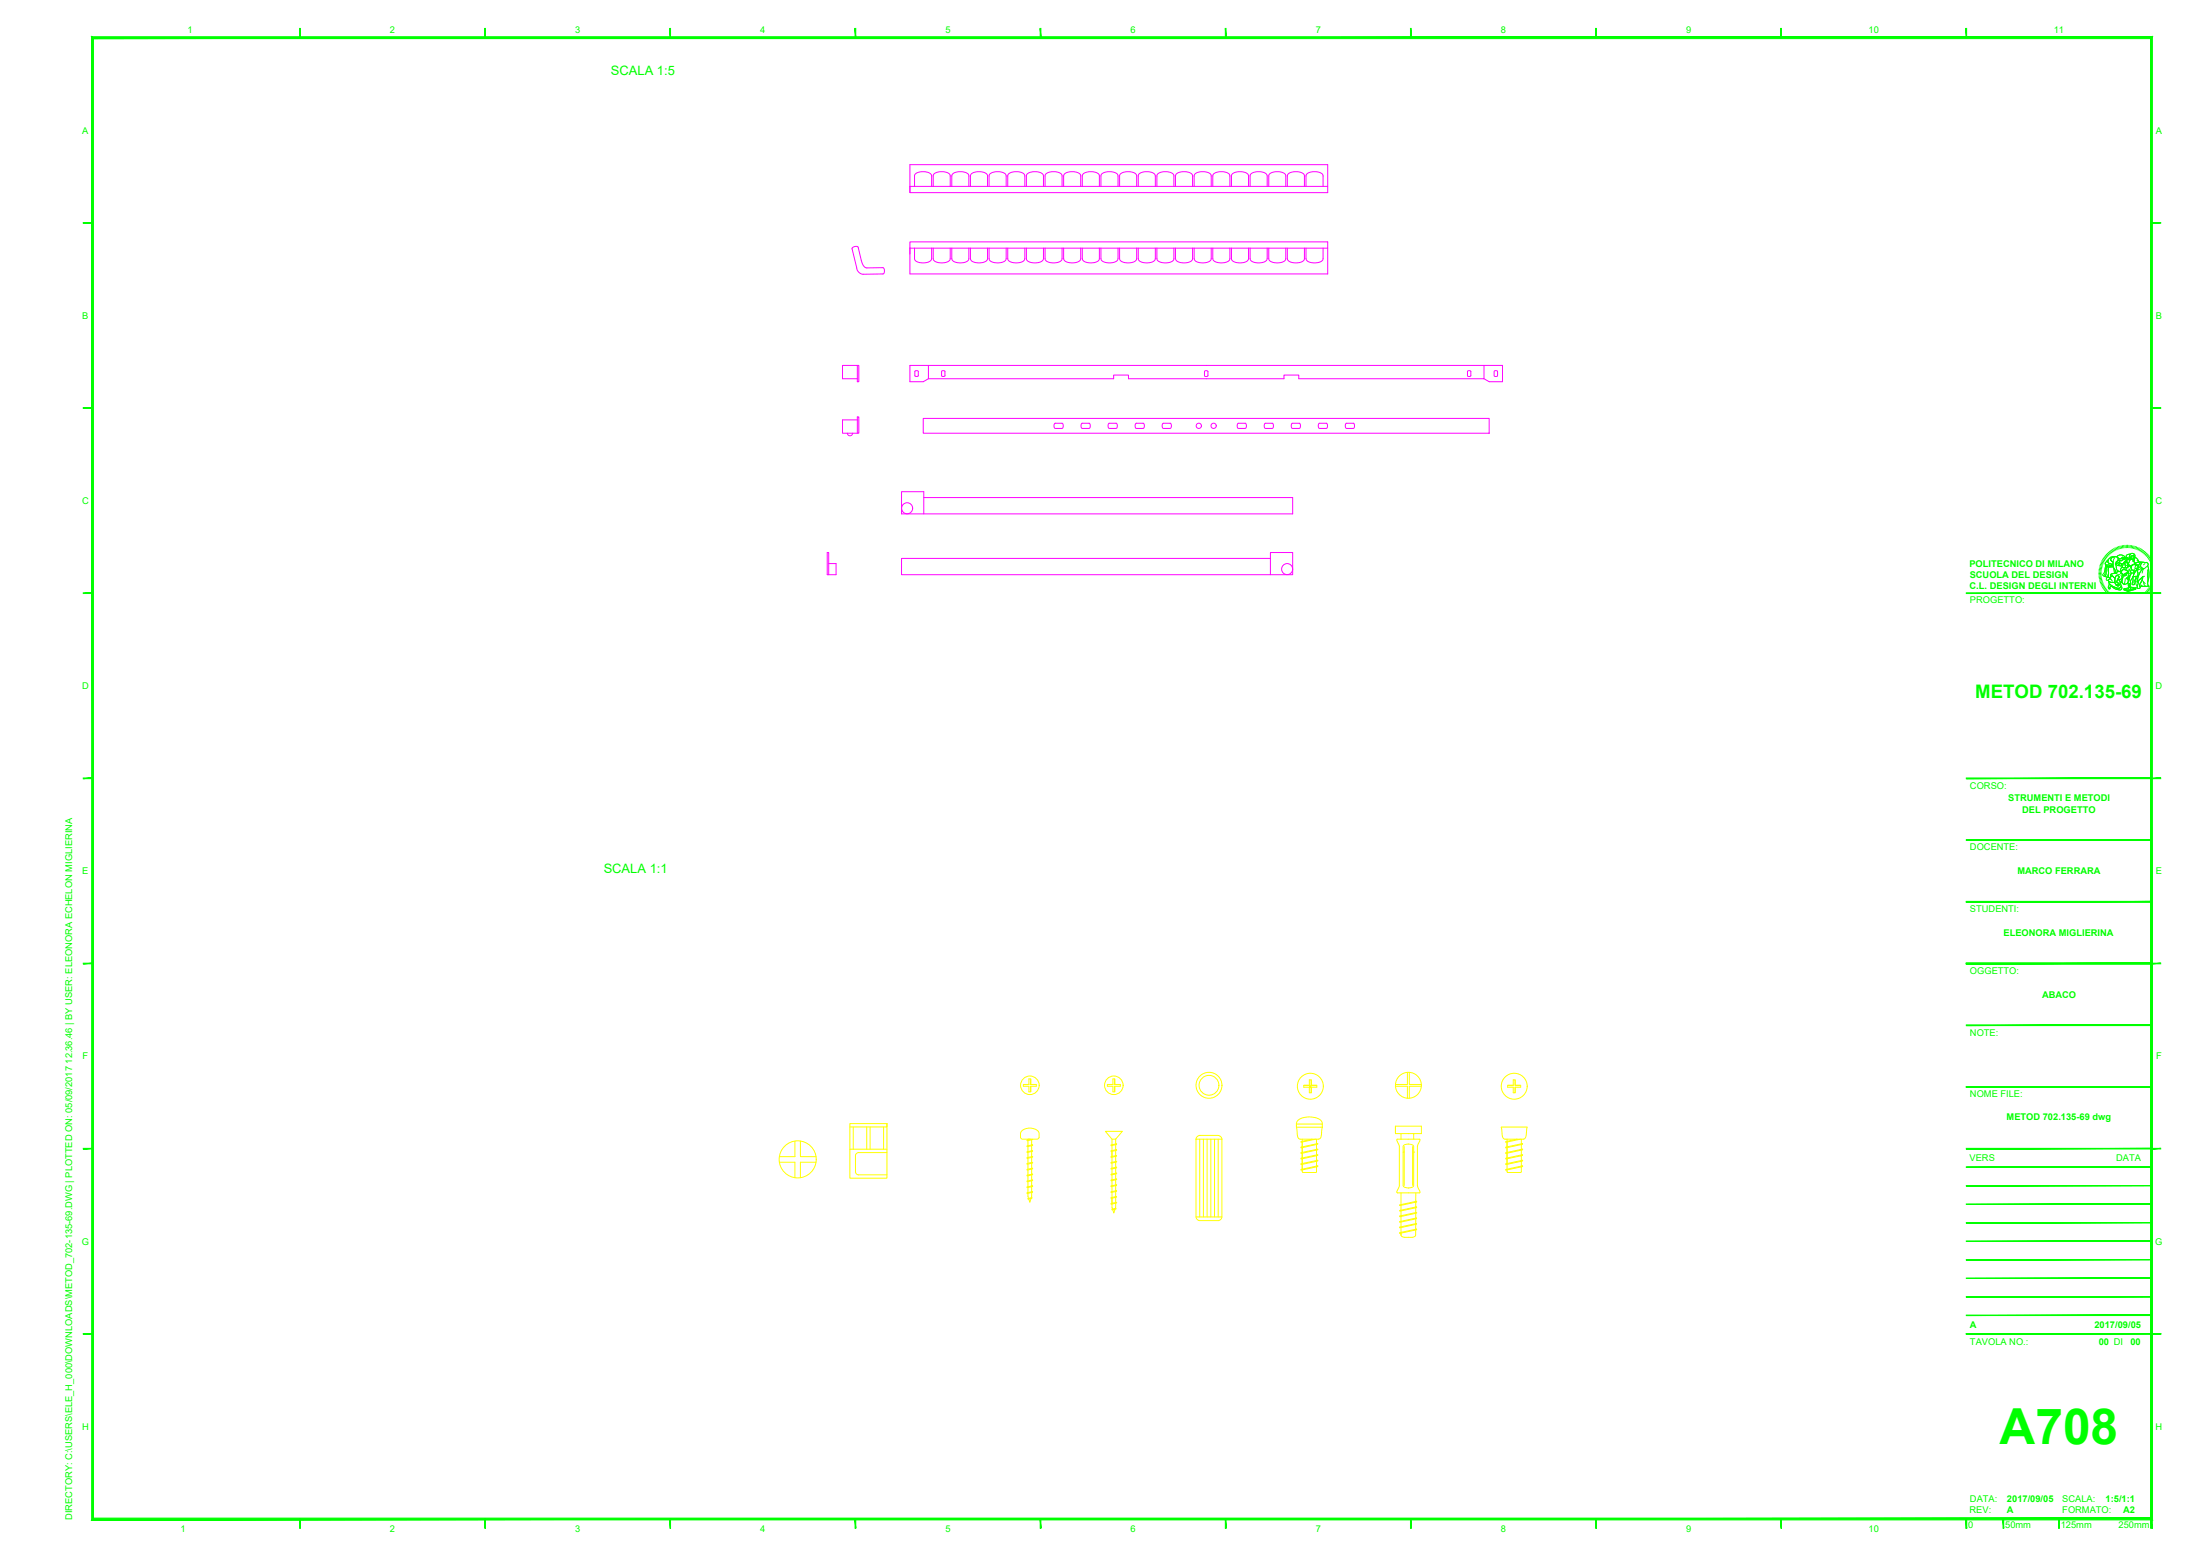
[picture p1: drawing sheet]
<svg xmlns="http://www.w3.org/2000/svg" width="594mm" height="420mm" viewBox="0 0 594 420" stroke-linecap="round" stroke-linejoin="round" font-family="sans-serif">
<!-- layer: STRUTTURA -->
<g fill="none" stroke="#f0f" stroke-width=".27">
<path d="M245.7 44.5h112.8v7.5h-112.8zM247 50.3v-2.8a1.71 1.71 0 0 1 2-1.1 2.02 2.02 0 0 1 2.6 1.1v2.8M252 50.3v-2.8a1.71 1.71 0 0 1 2.1-1.1 2.15 2.15 0 0 1 2.5 1v2.9M257 50.3v-2.8a2.01 2.01 0 0 1 2.5-1.1 1.72 1.72 0 0 1 2.1 1.1v2.8M262.1 50.3v-2.8a2.01 2.01 0 0 1 2.5-1.1 1.72 1.72 0 0 1 2.1 1.1v2.8M267.1 50.3v-2.8a2.01 2.01 0 0 1 2.5-1.1 1.72 1.72 0 0 1 2.1 1.1v2.8M272.1 50.3v-2.8a2.01 2.01 0 0 1 2.5-1.1 1.72 1.72 0 0 1 2.1 1.1v2.8M277.2 50.3v-2.8a1.71 1.71 0 0 1 2-1.1 2.02 2.02 0 0 1 2.6 1.1v2.8M282.2 50.3v-2.8a1.71 1.71 0 0 1 2.1-1.1 2.15 2.15 0 0 1 2.5 1v2.9M287.2 50.3v-2.8a2.01 2.01 0 0 1 2.5-1.1 1.72 1.72 0 0 1 2.1 1.1v2.8M292.3 50.3v-2.8a2.01 2.01 0 0 1 2.5-1.1 1.72 1.72 0 0 1 2.1 1.1v2.8M297.3 50.3v-2.8a2.01 2.01 0 0 1 2.5-1.1 1.72 1.72 0 0 1 2.1 1.1v2.8"/>
<path d="M302.3 50.3v-2.8a2.01 2.01 0 0 1 2.5-1.1 1.72 1.72 0 0 1 2.1 1.1v2.8M307.4 50.3v-2.8a1.71 1.71 0 0 1 2-1.1 2.02 2.02 0 0 1 2.6 1.1v2.8M312.4 50.3v-2.8a1.71 1.71 0 0 1 2.1-1.1 2.15 2.15 0 0 1 2.5 1v2.9M317.4 50.3v-2.8a2.01 2.01 0 0 1 2.5-1.1 1.72 1.72 0 0 1 2.1 1.1v2.8M322.5 50.3v-2.8a2.01 2.01 0 0 1 2.5-1.1 1.72 1.72 0 0 1 2.1 1.1v2.8M327.5 50.3v-2.8a2.01 2.01 0 0 1 2.5-1.1 1.72 1.72 0 0 1 2.1 1.1v2.8M332.5 50.3v-2.8a2.01 2.01 0 0 1 2.6-1.1 1.72 1.72 0 0 1 2 1.1v2.8M337.6 50.3v-2.8a1.71 1.71 0 0 1 2-1.1 2.02 2.02 0 0 1 2.6 1.1v2.8M342.6 50.3v-2.8a1.71 1.71 0 0 1 2.1-1.1 2.15 2.15 0 0 1 2.5 1v2.9M347.6 50.3v-2.8a2.02 2.02 0 0 1 2.6-1.1 1.71 1.71 0 0 1 2 1.1v2.8M352.7 50.3v-2.8a2.01 2.01 0 0 1 2.5-1.1 1.72 1.72 0 0 1 2.1 1.1v2.8M358.5 50.3h-112.8v1.7"/>
<path d="M230.2 66.9a1.06 1.06 0 0 1 1.5-.1l.9 3.6a2.17 2.17 0 0 0 1.5 1.9h4.3a1.07 1.07 0 0 1 0 1.7l-5.3 .1a1.87 1.87 0 0 1-1.7-1.7l-1.3-5.2zM245.7 65.3h112.8v8.7h-112.8zM245.7 66.9v1.7M245.7 67h112.8M247 67v2.8a1.7 1.7 0 0 0 2 1.2 2.22 2.22 0 0 0 2.6-1.1v-2.9M252 67v2.8a1.7 1.7 0 0 0 2.1 1.2 2.22 2.22 0 0 0 2.5-1.1v-2.9M257 67v2.8a1.71 1.71 0 0 0 2.1 1.2 2.22 2.22 0 0 0 2.5-1.1v-2.9M262.1 67v2.8a1.71 1.71 0 0 0 2 1.2 2.22 2.22 0 0 0 2.6-1.1v-2.9M267.1 67v2.8a1.71 1.71 0 0 0 2.1 1.2 2.22 2.22 0 0 0 2.5-1.1v-2.9M272.1 67v2.8a1.71 1.71 0 0 0 2.1 1.2 2.22 2.22 0 0 0 2.5-1.1v-2.9M277.2 67v2.8a1.7 1.7 0 0 0 2 1.2 2.18 2.18 0 0 0 2.6-1.1v-2.9M282.2 67v2.8a1.7 1.7 0 0 0 2.1 1.2 2.22 2.22 0 0 0 2.5-1.1v-2.9"/>
<path d="M287.2 67v2.8a1.71 1.71 0 0 0 2.1 1.2 2.22 2.22 0 0 0 2.5-1.1v-2.9M292.3 67v2.8a1.71 1.71 0 0 0 2.1 1.2 2.22 2.22 0 0 0 2.5-1.1v-2.9M297.3 67v2.8a1.71 1.71 0 0 0 2.1 1.2 2.22 2.22 0 0 0 2.5-1.1v-2.9M302.3 67v2.8a1.71 1.71 0 0 0 2.1 1.2 2.22 2.22 0 0 0 2.5-1.1v-2.9M307.4 67v2.8a1.7 1.7 0 0 0 2 1.2 2.18 2.18 0 0 0 2.6-1.1v-2.9M312.4 67v2.8a1.7 1.7 0 0 0 2.1 1.2 2.22 2.22 0 0 0 2.5-1.1v-2.9M317.4 67v2.8a1.71 1.71 0 0 0 2.1 1.2 2.22 2.22 0 0 0 2.5-1.1v-2.9M322.5 67v2.8a1.71 1.71 0 0 0 2.1 1.2 2.22 2.22 0 0 0 2.5-1.1v-2.9M327.5 67v2.8a1.71 1.71 0 0 0 2.1 1.2 2.22 2.22 0 0 0 2.5-1.1v-2.9M332.5 67v2.8a1.71 1.71 0 0 0 2.1 1.2 2.22 2.22 0 0 0 2.5-1.1v-2.9M337.6 67v2.8a1.7 1.7 0 0 0 2 1.2 2.18 2.18 0 0 0 2.6-1.1v-2.9M342.6 67v2.8a1.7 1.7 0 0 0 2.1 1.2 2.22 2.22 0 0 0 2.5-1.1v-2.9"/>
<path d="M347.6 67v2.8a1.71 1.71 0 0 0 2.1 1.2 2.22 2.22 0 0 0 2.5-1.1v-2.9M352.7 67v2.8a1.71 1.71 0 0 0 2.1 1.2 2.22 2.22 0 0 0 2.5-1.1v-2.9M231.5 98.7h.4v4.4h-.4v-4.4h-4v3.6h4M250.7 98.7v3.6h50v-1h4v1h42v-1h4v1h50v-3.6M228.8 117a.71 .71 0 0 0 .7 .7 .71 .71 0 0 0 .7-.7M231.5 113.4h-4v3.6h4.4v-4.4h-.4v4.4M247.1 100.2h.8l.1 1.2a.58 .58 0 0 1-1 0zM249.3 113h152.8v4h-152.8zM250.7 102.3l-1.4 .8h-3.6v-4.4h160v4.4h-3.6l-1.4-.8M254.3 100.2l.6-.1 .3 .2v1.1a.56 .56 0 0 1-.9 0zM284.7 114.4l2.1-.1a.89 .89 0 0 1 0 1.4h-1.8a.86 .86 0 0 1-.3-1.3zM292 114.4l2.1-.1a.89 .89 0 0 1 0 1.4h-1.8a.89 .89 0 0 1-.3-1.3z"/>
<path d="M299.3 114.4l2.1-.1a.86 .86 0 0 1 0 1.4h-1.8a.89 .89 0 0 1-.3-1.3zM306.7 114.4l2-.1a.86 .86 0 0 1 0 1.4h-1.8a.88 .88 0 0 1-.2-1.3zM314 114.4l2-.1a.86 .86 0 0 1 0 1.4h-1.8a.9 .9 0 0 1-.2-1.3zM325.3 100.2h.8l.1 1.2a.58 .58 0 0 1-.9 0zM334.2 114.4l2-.1a.86 .86 0 0 1 0 1.4h-1.8a.88 .88 0 0 1-.2-1.3zM341.5 114.4l2-.1a.86 .86 0 0 1 0 1.4h-1.8a.9 .9 0 0 1-.2-1.3zM348.8 114.4l2-.1a.86 .86 0 0 1 0 1.4h-1.8a.9 .9 0 0 1-.2-1.3zM356.1 114.4l2-.1a.86 .86 0 0 1 0 1.4h-1.8a.9 .9 0 0 1-.2-1.3zM363.4 114.4l2-.1a.89 .89 0 0 1 0 1.4h-1.8a.9 .9 0 0 1-.2-1.3zM396.3 100.3l.3-.2 .6 .2v1.1a.56 .56 0 0 1-.9 0zM403.5 100.2h.9v1.2a.58 .58 0 0 1-.9 0zM249.5 134.4h99.6v4.4h-105.7v-6h6.1v6"/>
<path d="M223.4 149.2h.4v6h-.4zM223.8 152.2h2v3h-2M343.1 149.2h6v6h-6zM343.1 150.8h-99.7v4.4h99.7"/>
<circle cx="323.7" cy="115" r=".71"/>
<circle cx="327.7" cy="115" r=".71"/>
<circle cx="245" cy="137.2" r="1.49"/>
<circle cx="347.6" cy="153.7" r="1.49"/>
</g>
<!-- layer: viti -->
<g fill="none" stroke="#ff0" stroke-width=".27">
<path d="M276.3 292.8h1.5M277.8 292.8v-1.5h.5v1.5h1.5v.5h-1.5M277.8 292.8h-1.5v.5h1.5v1.5h.5v-1.5M278.3 291.3v1.5h1.5M278.3 293.3v1.5M299 292.8h1.5M300.5 292.8v-1.5h.5v1.5h1.5v.5h-1.5M300.5 292.8h-1.5v.5h1.5v1.5h.5v-1.5M301 291.3v1.5h1.5M301 293.3v1.5M352.1 293.1h1.5M353.6 293.1h-1.5v.5h1.5v1.5h.5v-1.5"/>
<path d="M353.6 293.1v-1.5h.5v1.5M353.6 293.1l.5 .5h-.5l.5-.5M354.1 291.6v1.5h1.5M354.1 293.1h1.5v.5h-1.5M354.1 293.6v1.5M376.8 293.3h3.3v3.3M380.1 289.6v3.2h-3.3M380.6 289.6v3.2h3.2M383.8 293.3h-3.2v3.3M407.1 293.1h1.5M408.6 293.1v-1.5h.5v1.5h1.5v.5h-1.5M408.6 293.1h-1.5v.5h1.5v1.5h.5v-1.5"/>
<path d="M409.1 291.6v1.5h1.5M409.1 293.6v1.5M210.4 313.8h4.3v4.2M214.7 308.1v4.2h-4.3M216.1 308.1v4.2h4.3M220.4 313.8h-4.3v4.2M229.5 303.4h10v14.7h-10zM229.5 310.3h10M230.4 304.3v6M231 316.4a.88 .88 0 0 0 .8 .8h7.7M234 304.3v6M235 304.3v6"/>
<path d="M238.6 304.3v6M239.5 311.2h-7.7l-.4 .2-.4 .5v4.6M239.5 303.4v.9h-10M275.8 305.4a3.1 3.1 0 0 1 4.8 .5v1.2l-.3 .5h-4.2l-.5-.5v-1.2zM277.3 319l1.6-.3-1.5 .4zM277.3 317.4l1.6-.3-1.5 .4zM277.3 315.8l1.6-.3-1.5 .4zM277.3 314.2l1.6-.2-1.5 .4zM277.3 312.6l1.6-.2-1.5 .4zM277.3 311l1.6-.2-1.5 .4zM277.4 309.4l1.5-.2-1.5 .4zM277.6 308v1.4"/>
<path d="M277.6 309.6v1.4M277.6 311.2v1.3M277.6 312.7v1.4M277.6 314.3v1.4M277.6 315.9v1.4M277.6 317.5v1.4M277.6 319.1v1.4M278.1 307.6h-.5v.2M278.5 307.6l-1.1 .2-.1 .2 1.6-.4M278.6 307.8v1.4M278.6 309.4v1.3M278.6 311v1.3"/>
<path d="M278.6 312.5v1.4M278.6 314.1v1.4M278.6 315.7v1.4M278.6 317.3v1.4M278.6 318.8v1.4M298.5 305.5h4.6l-1.8 2.1h-1zM300 317.1l1.5-.3v.2l-1.4 .3zM300 315.5l1.5-.3v.2l-1.4 .3zM300 313.9l1.5-.3v.2l-1.4 .3zM300 312.3l1.5-.3v.2l-1.4 .3zM300 310.8l1.5-.4v.2l-1.4 .3zM300 309.2l1.5-.3v.1l-1.4 .4z"/>
<path d="M300.1 318.6l1.4-.2v.1l-1.4 .3zM300.3 307.6v1.5M300.3 309.3v1.4M300.3 310.9v1.4M300.3 312.5v1.4M300.3 314v1.4M300.3 315.6v1.4M300.3 317.2v1.4M300.3 318.8v1.4M301.3 307.6v1.3M301.3 309.1v1.4M301.3 310.7v1.4"/>
<path d="M301.3 312.3v1.3M301.3 313.8v1.4M301.3 315.4v1.4M301.3 317v1.4M301.3 318.6v1.4M323 307.6a1.15 1.15 0 0 1 1-1h4.9a1.14 1.14 0 0 1 1.1 1M323 307.6v21a1.1 1.1 0 0 0 1 1h4.9a1.1 1.1 0 0 0 1.1-1v-21M323 307.6h7M323.8 306.6h.2M324 307.6v21M325 307.6v21M326 307.6v21"/>
<path d="M327 307.6v21M328 307.6v21M329 307.6v21M350.1 303.5v.9M350.1 303.5h7v.8M350.1 304.4l.2 2a1.06 1.06 0 0 0 .8 1.2h4.9a1.06 1.06 0 0 0 .8-1.2l.3-2M350.1 303.5a2.57 2.57 0 0 1 2.9-1.9 5.4 5.4 0 0 1 3.8 1l.3 .9M350.1 304.4h7M351.3 315.8l4.6-.9-4.5 1.1zM351.3 314.3l4.6-.9-4.5 1.1zM351.3 312.8l4.6-.9-4.5 1.1zM351.3 311.3l4.6-.9-4.5 1.1z"/>
<path d="M351.4 309.7l4.5-.8-4.5 1.1zM351.6 307.6v8.8l.2 .2h3.5l.2-.2v-8.8M354.3 307.6l-3 .7 4-.7M357.1 304.3v.1M376.8 304.1h7v2h-7zM377.2 307.7h6.3l-.8 1.9v10.5l.7 1.7v.3l-6.2-.1 .7-1.8v-10.7zM378.3 306.1v1.5M378.9 311.1h.1M379 309.4a2.03 2.03 0 0 1 2.7 .2v10.5a1.81 1.81 0 0 1-2.8 0zM379.2 309.6v10.5M381.5 309.6v10.5M381.7 311.1h.1"/>
<path d="M381.7 306.1v1.5M405.4 304.4l.2 2a1.06 1.06 0 0 0 .8 1.2h4.9a1.06 1.06 0 0 0 .8-1.2l.3-2M405.4 304.3h7M406.6 311.3l4.6-.9-4.5 1.1zM406.6 309.8l4.6-.9-4.5 1.1zM406.6 314.3l4.6-.9-4.5 1.1zM406.6 312.8l4.6-.9-4.5 1.1zM406.6 315.8l4.6-.9-4.5 1.1zM407 307.6v8.8l.1 .2 3.7-.1v-8.9M409.6 307.6l-3 .7 4-.7M277.3 320.5l1.6-.2-1.5 .4zM277.4 322.1l1.5-.2-1.5 .4z"/>
<path d="M277.6 323.7l1.1-.3-.1 .2-1 .2zM277.6 322.2l.1 1.4M277.6 320.6v1.4M278.4 323.6l-.3 1-.3-.8M278.6 322l-.1 1.4M278.6 320.4v1.4M300 325l1.5-.3v.2l-1.4 .3zM300 323.4l1.5-.3v.2l-1.4 .3zM300.1 321.8l1.4-.3v.2l-1.4 .3zM300.1 320.2l1.4-.3v.2l-1.4 .3zM300.3 325.1l.1 1.4M300.3 320.4v1.4"/>
<path d="M300.3 322v1.3M300.3 323.5v1.4M300.3 326.5l1.1-.1-1.1 .3zM301.1 326.5l-.3 1-.3-.8M301.3 324.9l-.1 1.4M301.3 320.2v1.3M301.3 321.7v1.4M301.3 323.3v1.4M323 328.6h7M378 326.9l4.6-.9-4.6 1zM378 329.9l4.5-1v.2l-4.5 .9zM378 331.4l4.5-1v.2l-4.5 .9z"/>
<path d="M378 328.4l4.6-.9-4.6 1zM378 325.3l4.6-.8-4.6 1zM378 332.8l4.6-.8-4.6 1.1zM378 333.1h.3v.4M378.3 322.1v3.2M378.3 325.5v1.3M378.3 327v1.3M378.3 328.5v1.3M378.3 330v1.3M378.3 331.5v1.3M378.3 333v.5M382.3 332.1v1.5l-.7 .5h-2.6l-.6-.4-.1-.2"/>
<path d="M382.3 324.6v1.3M382.3 326.1v1.3M382.3 327.6v1.3M382.3 329.1v1.3M382.3 330.6v1.3M382.3 322.1v2.3"/>
<circle cx="278.1" cy="293.1" r="2.51"/>
<circle cx="300.8" cy="293.1" r="2.51"/>
<circle cx="326.5" cy="293.1" r="3.5"/>
<circle cx="326.5" cy="293.1" r="2.68"/>
<circle cx="353.8" cy="293.3" r="3.5"/>
<circle cx="380.3" cy="293.1" r="3.5"/>
<circle cx="408.9" cy="293.3" r="3.5"/>
<circle cx="215.4" cy="313.1" r="5"/>
</g>
<!-- layer: G-ANNO-LOGO -->
<g fill="none" stroke="#0f0" stroke-width=".27">
<path d="M566.7 154.5h.7M566.7 154.8h.7M566.8 154.1l.6 .1M566.8 153.8l.7 .1M566.9 153.4l.6 .2M567 153.1l.6 .1M567 152.7l.7 .2M567.1 152.4l.7 .2M567.3 152.1l.6 .2M567.4 151.7l.6 .3M567.4 155.2h-.7M567.4 155.5l-.6 .1"/>
<path d="M567.5 155.8l-.7 .1M567.5 156.1l-.6 .2M567.6 151.4l.6 .3M567.6 156.5l-.7 .1M567.7 156.8l-.7 .2M567.7 151.1l.6 .3M567.8 157.1l-.7 .2M567.9 157.4l-.6 .2M567.9 150.8l.6 .3M568 157.7l-.6 .3M568.1 150.5l.6 .4M568.1 158l-.6 .3"/>
<path d="M568.3 158.3l-.6 .3M568.3 150.2l.6 .4M568.5 158.6l-.6 .3M568.5 149.9l.6 .5M568.6 152.5h.9a.66 .66 0 0 0 1-.1l.1 .6-.3 .1a1.46 1.46 0 0 1-1.7-.5zM568.6 152.5l.1 .4M568.6 158.8l-.5 .4M568.8 149.7l.5 .4M568.8 153l-.2 .4-.2 1.4-.3 .8 .4 .1M568.8 159.1l-.5 .4M569 151.4l.3-.2a.63 .63 0 0 0 .4 1l.8 .3a.8 .8 0 0 1-1.2 .1h-.5l-.3-.3zM569 149.4l.5 .5"/>
<path d="M569 159.4l-.5 .4M569.1 153l.4 .1-.2 .6v2.1a.51 .51 0 0 1-.8-.3l.2-1.8zM569.1 153l-.1 .1a1.64 1.64 0 0 0-.3 1.6l-.2 1 .7 .2M569.3 159.6l-.5 .5M569.3 156.6a.72 .72 0 0 0 .9 .7l.9-.2M569.3 149.2l.5 .5M569.3 151l.3-.2a1.75 1.75 0 0 1 1.7-.5 .86 .86 0 0 0-1 .2 .86 .86 0 0 0-.1 1l.4 .2v.7l-1-.3a.66 .66 0 0 1-.3-1zM569.4 157h.1a1.63 1.63 0 0 0 1.6 .1l.4 1 .2-.2 .3 .4-.2-.6 .3 .5-.1-.5 .4 .2-.2-.3a.66 .66 0 0 1-.5-.9l.2-.3 .4 .2 .3 1a.88 .88 0 0 1-.2 1.2 .88 .88 0 0 1-1.2-.2l-1.6-1zM569.4 157l.1 .5 .8 .7 1.9 .9M569.5 153.1h.4a.93 .93 0 0 1 1.2 .8l.1 .8-.7 .2a.4 .4 0 0 0-.5 .2 .4 .4 0 0 0 .2 .5l-.3 .3a.46 .46 0 0 1-.6-.1 .46 .46 0 0 1 0-.5v-1.6zM569.5 159.8l-.5 .5M569.5 153.1l-.2 .5v2.3"/>
<path d="M569.6 148.9l.4 .6M569.6 157.6l.7 .6 1.4 .6a.77 .77 0 0 0 1.1-.6 .65 .65 0 0 1 0 1 .65 .65 0 0 1-.9 0l-.7-.2-.9-.6a.38 .38 0 0 0-.5 0 .38 .38 0 0 0 0 .5l-.3 .1-.2-.4zM569.6 157.6l-.3 .9 .2 .5h.3l.1-.2-.3-.1 .4-.3h.4a2.39 2.39 0 0 0 2.5 .7l.1-.5-.2-.3M569.8 156.1a.51 .51 0 0 0-.8-.1 .51 .51 0 0 0 .1 .8 .78 .78 0 0 1 .7-.4 .78 .78 0 0 1 .7 .5M569.9 148.7l.4 .6M570 155.8l.4-.3a1.32 1.32 0 0 1 .7 1.6 1.63 1.63 0 0 1-1.6-.1l-.2-.4 .6-.2-.1-.3zM570 155.1l1.6-.4a.34 .34 0 0 1 .2-.4 .34 .34 0 0 1 .3 0h.1a1.13 1.13 0 0 1 1.1 1.2 1.13 1.13 0 0 1-1.3 1l.1-.4a.27 .27 0 0 0 .2-.3 .27 .27 0 0 0-.2-.3 .55 .55 0 0 0-.7 0 .55 .55 0 0 0-.3 .6l-.7-.6h-.4zM570.2 148.5l.3 .6M570.2 150.6l.9-.3a.72 .72 0 0 1 .9 .5 .72 .72 0 0 1-.5 .9 2.42 2.42 0 0 0 .3 2.4l.3 .2a.42 .42 0 0 0-.4 .1 .42 .42 0 0 0-.2 .4 .39 .39 0 0 1-.4-.2 .39 .39 0 0 1 .1-.5l-.6-1.1v-1.3h-.2a.56 .56 0 0 1-.4-.5 .56 .56 0 0 1 .2-.6zM570.3 155.4l.8 .7M570.4 155.5h-.1a.51 .51 0 0 0-.4 .3 .51 .51 0 0 0 0 .6M570.4 148.3l.4 .6"/>
<path d="M570.6 153l-1.9-.1-.2 .4a2.92 2.92 0 0 1-.7 2l.3 .2M570.8 153.4l.2 1.4M570.8 148.1l.3 .6M571 150.6l-.1 .3a2.81 2.81 0 0 0 .2 2.9l.1 .5a.31 .31 0 0 0 0 .4 .31 .31 0 0 0 .4 0 .41 .41 0 0 1 .6-.4l-.1-.1a1.04 1.04 0 0 1-.7-1.4 1.4 1.4 0 0 1 .6-1.7 1 1 0 0 0-1.4-.8l-.4 .1a1.08 1.08 0 0 0-.8 1.7l1.1 .4a.8 .8 0 0 1-1.2 .1l-.7-.1a.96 .96 0 0 1 .6-1.3M571.1 148l.3 .6M571.2 154.7l-.7 .2a.4 .4 0 0 0-.5 .2 .4 .4 0 0 0 .2 .5M571.3 150.3a.85 .85 0 0 0-1 .2 .85 .85 0 0 0-.1 1l.4 .2M571.4 147.8l.3 .7M571.5 155.4h.1a.51 .51 0 0 1 .6 .6l-.5 .7a.76 .76 0 0 0 .6 1v.2l-.3-.2 .1 .5-.3-.5 .2 .6-.3-.4-.2 .2v-.2l-.4-.6a2.15 2.15 0 0 1 .4-1.9zM571.5 151.7l1-.4-.1 .5-1.2 .5zM571.5 155.4h.1a.45 .45 0 0 1 .5 .1 .45 .45 0 0 1 0 .6l-.5 1.1 .8 .7-.4-.2 .1 .5-.3-.5 .1 .6-.2-.4-.2 .2v-.2l-.4-.4a2.25 2.25 0 0 1 .4-2.1zM571.5 152.2l.8-.3 .2 .2a.32 .32 0 0 0-.3 .3 .32 .32 0 0 0 .2 .4l-.6-.1z"/>
<path d="M571.5 152.2l.3 .5 .6 .1M571.7 150.4v-.1a1.14 1.14 0 0 1 1.1-.5 1.14 1.14 0 0 1 .9 .8l-.1 .1a.76 .76 0 0 0-1.1 .2l-.5-.2M571.7 147.7l.3 .6M571.8 150.1l.7-.3 .9 .2a.3 .3 0 0 1 .3 .4 .3 .3 0 0 1-.5 .1h-.1a.77 .77 0 0 1-.8 .3 .77 .77 0 0 1-.6-.6zM572 150.7a.74 .74 0 0 0 1.2-.3l.3 .3-.2 .5-.4 .2-.5-.2-.5 .2zM572.1 147.6l.2 .6M572.2 154.3a1.18 1.18 0 0 1 .8 1.9h-.2M572.3 152.2h.8l-.2 .1-.1 .4a.39 .39 0 0 1-.4 0 .39 .39 0 0 1-.2-.4zM572.3 156.6l.3 1a.81 .81 0 0 1 0 .9 .81 .81 0 0 1-.8 .3M572.3 151.9l.3 .2M572.4 151.6v.2l-1.1 .5M572.4 155.2l-.8 .2"/>
<path d="M572.4 147.5l.2 .6M572.5 151.3l-.4 .5M572.6 154.8l.7 .5M572.7 152.2a.33 .33 0 0 0-.5 .1 .33 .33 0 0 0 .2 .4l.4 .1 .1-.5 .2-.1-.6 .1M572.7 155.3a.69 .69 0 0 1 .1 .9 .69 .69 0 0 1-.9 .2M572.8 154.5a.91 .91 0 0 1 1-.7 .91 .91 0 0 1 .8 .9h-.3l-1.1 .4 .3 .3a.51 .51 0 0 0 .7-.4l.2-.2a.39 .39 0 0 0 .2-.5 .39 .39 0 0 0-.4-.3l-.9-.2-.5 .7-.2-.1 .2-1.1 .3-.2 .2 .2h1.1l.5-.4v-.3l.6 .2 .1 1-.3 .5 .2 .5-.3 .6-.4 .2-.2 .5h-.4l.5 .2v.4l.2-.2-.3 1.1h-.3a.76 .76 0 0 1-1.2-.1l-.4-.4 .4-.6 .2-1.1M572.8 154.3l.6-.5 .9 .2 .4 .6-.8 .3a.56 .56 0 0 1-.6 .3 .56 .56 0 0 1-.5-.5zM572.8 147.4l.1 .7M572.8 157.1l.8 .7M572.9 151.2l.1 .1M573.1 150.8l.1 .1M573.1 153.1l-.4 .5-.1 .8"/>
<path d="M573.1 156.5v1M573.1 147.3l.1 .7M573.1 150.9h.1M573.2 155.1l1.2-.3-.2 .4-.4 .3zM573.2 155.9l-.3 1-.4 .4M573.4 151.9l.2-.1a.95 .95 0 0 1 1 .1 .95 .95 0 0 1 .3 1l-.2 .2-.2-.2a.64 .64 0 0 0 0-.9 .64 .64 0 0 0-.7-.1l.1 .7a.45 .45 0 0 1-.2 .7 .45 .45 0 0 1-.6-.4zM573.5 151l.8-.2a.34 .34 0 0 1 0 .6 .34 .34 0 0 1-.5-.3zM573.5 147.3v.6M573.5 150.7l-.2 .5-.4 .2-.5-.2-.5 .2M573.6 159l1.9-.4 1.2 .2-2 .6zM573.6 159l1.1 .4v.3l-1.1-.4zM573.8 151.8a.77 .77 0 0 1 .9 .6 .77 .77 0 0 1-.6 .9h-.2z"/>
<path d="M573.8 147.2l.1 .7M573.9 150.8a.39 .39 0 0 1 .5-.3 .39 .39 0 0 1 .2 .6l-.1 .1M573.9 156.2l-.3 1.6 1-.2M573.9 155.3v.1M573.9 150.6a.41 .41 0 0 1 .7 0 .41 .41 0 0 1-.1 .6l-.2-.4h-.4zM574 155h.1M574 155.2l.1 .1M574.1 152v.1M574.2 152l-.2 .1M574.2 147.2v.7M574.3 151l-.5-.2-.4 .2 .3 .1a.38 .38 0 0 0 .4 .2 .38 .38 0 0 0 .3-.4l-.2-.1 .1 .3M574.3 156l.3 .1a.45 .45 0 0 1 .1-.5 .45 .45 0 0 1 .4-.1l-.4 1.2v-.4h-.3z"/>
<path d="M574.3 153.3v.7M574.4 154.8a.59 .59 0 0 1-.4 .5 .59 .59 0 0 1-.7-.1M574.4 151.9l.2 .2-.1 .1M574.5 152a.41 .41 0 0 0-.6-.2 .41 .41 0 0 0-.1 .6 .49 .49 0 0 1 .1 .7 .49 .49 0 0 1-.7 .1l-.2-.2 .2-.2a1.02 1.02 0 0 1 1-1.2l.5 .5 .2 .8-.3 .2-.1-.3M574.5 147.2v.7M574.6 152.3l-.2 .1M574.6 152.2l.1 .4-.8 .1M574.6 153l-.3 .3h-.4M574.7 159.4l2-.6v.3l-2 .6zM574.7 159.4v.3M574.7 151.1l.2-.1 .1 .5-.2 .7M574.8 155.6h.1"/>
<path d="M574.8 156.2l-.1 .5 .2-.2M574.8 150.6l.1 .4M574.9 152.6l-.2-.4 .3-.5v-.5l-.1-.2-.2 .1-.1-.4a.55 .55 0 0 1-.4-.7 .55 .55 0 0 1 .7-.4l.4 .1a1.44 1.44 0 0 0-.2 1.5h.2l.1-.5a.39 .39 0 0 0 .2 .4 .39 .39 0 0 0 .5-.2l-.1 .6h.2a.47 .47 0 0 1 .3 .6 .47 .47 0 0 1-.5 .3l-.5 .4M574.9 147.2v.7M574.9 155.9l-.1 .3-.1-.2M574.9 153.6l-.1 1.4M574.9 152.8l.5 .3M575 157.7l.2-.1 .1 1-.2-.5-.4 .7zM575.1 154.8l-.4 .3v.5M575.2 155.4l-.4 .2-.2 .5h-.4l.5 .2M575.2 153.7l-.4 .9M575.3 149.7a.83 .83 0 0 0-1.2 .7"/>
<path d="M575.3 147.3l-.1 .6M575.3 150.7h.1a.38 .38 0 0 0 .2 .4 .38 .38 0 0 0 .5-.2M575.4 149.6a.71 .71 0 0 1 1.1 .5v.7l-.4 .8v-.7l.2-.4a.38 .38 0 0 0-.1-.5 .38 .38 0 0 0-.5 .1l-.3 .3-.1 .8-.2-.1a1.32 1.32 0 0 1 .3-1.5zM575.4 149.6a.72 .72 0 0 1 .8 0 .72 .72 0 0 1 .3 .8l-.4 1.2 .2-1.3a.44 .44 0 0 0-.5-.3 .44 .44 0 0 0-.4 .3l-.1 .9h-.2v-.1a1.29 1.29 0 0 1 .3-1.5zM575.5 152.8a1.35 1.35 0 0 1 2 .1 1.39 1.39 0 0 1-1.4 1.4l-.6-.6zM575.5 150.4l.2 .1M575.5 150.2l.3-.1a.33 .33 0 0 1 .4-.1 .33 .33 0 0 1 .1 .5l-.2 .4a.45 .45 0 0 1-.7-.1 .45 .45 0 0 1 .1-.6zM575.5 154.8l.9-.1-.5 1.2-.6 1v.7l-.3 .1-.3 .5-.1-.9zM575.5 154.8l-.9 2.5 .2 1 .4-.7 .2 1.4-.3-.9-.4 1 .1-.8M575.6 150.9h.1M575.6 153.8l-.3 .4 .1 .6 1-.2 .5-.6M575.6 147.3l-.1 .7"/>
<path d="M575.6 150.5h.1M575.7 150.8h.1M576 147.4l-.2 .6M576 150.6l.2 .1M576 155.7l.8-.1-.2 .8a1.07 1.07 0 0 0-.2 1.4l-.5 .1-.2-.2zM576 150.6v.1M576.2 151.4l.4 .7M576.3 153.9h.1M576.3 147.5l-.2 .6M576.3 152.3l.9-.4 1-.1-.7 .9zM576.4 154.7l-.5 1.2-.6 1-.1 .8M576.4 153.9h-.3"/>
<path d="M576.5 150.4l.5 .4 .7 .9-.4 .1a.64 .64 0 0 1-.9 .1 .64 .64 0 0 1 0-1zM576.5 150.4l.5 .4 .4 .7M576.5 154.1l-.1 .1M576.6 147.5l-.2 .7M576.7 158.8v.3l-2 .6-1.1-.4v-.3l1.1 .4 2-.6a6 6 0 0 0-3.1 .2M576.8 155.7l-.1 .7a1.07 1.07 0 0 0-.3 1.4l-.5 .1-.2-.2 .3-1.9M577 147.7l-.2 .6M577 153.7l.3 .1-.1 1.8-1.2 .2 .3-1.2zM577.1 153.5l-.2 .4M577.1 152.5l.3 .1 .1 .4M577.1 151.3l.5 .4M577.2 155.6l-1.2 .2"/>
<path d="M577.2 157l-.1 .2 .3 .2M577.3 147.8l-.2 .6M577.3 153.8l-.1 .5a2.74 2.74 0 0 1-.4 2.2l-.1 .6 .4 1.1M577.5 156.7l1.1-1-.2 1-.6 1.2v.4a.44 .44 0 0 1-.1 .6 .44 .44 0 0 1-.6-.1zM577.5 152.7a1.04 1.04 0 0 1 .6-.9 1.04 1.04 0 0 1 1.1 .2 .56 .56 0 0 1 .8 .1 .56 .56 0 0 1-.2 .8 1.22 1.22 0 0 1-1.1 .8 1.22 1.22 0 0 1-1.1-.7M577.5 153l-.5 .8a.78 .78 0 0 1-1.4 0 .84 .84 0 0 1 .1-1 .84 .84 0 0 1 .8-.3l.2 .2-.2 .5 .1 .4a.63 .63 0 0 0 .5-.9l-.7-.3h-.3a.76 .76 0 0 0-.6 .9M577.6 154.5v.6M577.6 147.9l-.3 .6M578 148.1l-.4 .6M578 153.7l-.9 .1M578.1 157.9l.5 .4M578.3 151.8l-1.1 .1-.9 .4"/>
<path d="M578.3 148.3l-.4 .6M578.4 156.7l.9 .9M578.5 151.9h.6a.61 .61 0 0 1 .7 .1 .61 .61 0 0 1 .1 .8 8.2 8.2 0 0 1 .1 4.8l.2 .7h-2.4l.8-2.6-1.5 1.4 .4-1.7a2.2 2.2 0 0 1 1.5-1.8 .9 .9 0 0 1-1-.7 .9 .9 0 0 1 .5-1zM578.5 153.7l-1 1.7-.4 1.7 1.5-1.4 .5-.1M578.5 151.8v.1a.9 .9 0 0 0-.5 1 .9 .9 0 0 0 1 .7M578.6 148.5l-.4 .5M578.6 155.7l-.2 1-.6 1.2v.4a.37 .37 0 0 1-.3 .6 .37 .37 0 0 1-.3-.6l.3-1.5M578.7 153.7l-.3 1M578.8 157.2a1.1 1.1 0 0 0 .7 1.1M578.9 148.6l-.4 .6M579.1 152.2l-.3 .3M579.1 148.9l-.4 .5"/>
<path d="M579.2 159.9l.5 .5M579.4 149.1l-.4 .5M579.4 159.7l.5 .5M579.6 159.5l.5 .4M579.7 149.3l-.5 .5M579.8 159.2l.6 .5M579.9 153.9l.1 3.3M580 152.8l.1 .6a9.7 9.7 0 0 1-.1 4.1l.2 .8h-2.4M580 149.6l-.6 .5M580 159l.6 .4M580.2 149.9l-.5 .4M580.2 158.7l.6 .4"/>
<path d="M580.4 158.4l.6 .4M580.4 150.1l-.5 .5M580.6 158.2l.6 .3M580.6 150.4l-.5 .4M580.7 157.9l.6 .3M580.8 150.7l-.6 .4M580.8 157.6l.7 .2M581 157.3l.6 .2M581 151l-.6 .4M581.1 156.9l.6 .3M581.2 156.6l.6 .2M581.2 151.3l-.6 .4"/>
<path d="M581.2 156.3l.7 .2M581.3 156l.7 .1M581.3 155.7l.7 .1M581.3 151.7l-.6 .2M581.4 155.1h.6M581.4 154.8h.6M581.4 155.4h.6M581.5 152l-.6 .2M581.6 152.3l-.6 .2M581.7 152.6l-.6 .2M581.8 153l-.6 .2M581.9 153.3l-.7 .2"/>
<path d="M582 153.7l-.7 .1M582 154l-.7 .1M582 154.4h-.6M569.7 160.1l-.4 .5M570 160.3l-.5 .5M570.2 160.5l-.4 .5M570.5 160.6l-.4 .6M570.8 160.8l-.4 .6M571 161l-.3 .6M571.3 161.1l-.3 .6M571.6 161.3l-.2 .6M571.9 161.4l-.2 .6"/>
<path d="M572.2 161.5l-.2 .7M572.5 161.6l-.1 .7M572.9 161.7l-.2 .6M573.2 161.7l-.1 .7M573.5 161.8l-.1 .7M573.8 161.8v.7M574.2 161.9l-.1 .6M574.5 161.9v.6M574.8 161.9v.6M575.1 161.8l.1 .7M575.4 161.8l.1 .6M575.8 161.7l.1 .7"/>
<path d="M576.1 161.6l.1 .7M576.4 161.6l.2 .6M576.7 161.5l.2 .6M577 161.3l.3 .7M577.3 161.2l.3 .6M577.6 161.1l.3 .6M577.9 160.9l.3 .6M578.2 160.8l.3 .5M578.4 160.6l.4 .5M578.7 160.4l.4 .5M579 160.2l.4 .5"/>
</g>
<!-- layer: G-ANNO-TTLB -->
<g fill="#fff" stroke="#fff" stroke-width=".27">
<path d="M556 160.2l30.7 4.3-5.7-4.3zM556 160.2l30.7 4.3h-30.7z"/>
<path d="M581 145.7h5.7l-5.7 14.5zM586.7 145.7l-5.7 14.5 5.7 4.3z"/>
</g>
<path d="M556 160.2h25v-14.5h5.7v18.8h-30.7z" fill="none" stroke="#fff" stroke-width=".27"/>
<g fill="#0f0" stroke="#0f0" stroke-width=".27">
<path d="M581 360.2h2.5v-.1zM581 360.1h2.5l-2.5 .1z"/>
<path d="M531 360.1v.1l50-.1zM531 360.2l50-.1v.1z"/>
<path d="M531 360.1v.1l50-.1zM531 360.2l50-.1v.1z"/>
<path d="M531 355.1h50zM531 355.2l50-.1z"/>
<path d="M531 350.1h50zM531 350.2l50-.1z"/>
<path d="M531 345.1h50zM531 345.2l50-.1z"/>
<path d="M531 340.1h50zM531 340.2l50-.1z"/>
<path d="M531 335.1h50zM531 335.2l50-.1z"/>
<path d="M531 330.1h50zM531 330.2l50-.1z"/>
<path d="M531 325.1h50zM531 325.2l50-.1z"/>
<path d="M531 320.1h50zM531 320.2l50-.1z"/>
<path d="M531 226.9h50v-.1zM531 226.8h50l-50 .1z"/>
<path d="M531 243.6h50v-.2zM531 243.4h50l-50 .2z"/>
<path d="M531 243.4v.2l50-.2zM531 243.6l50-.2v.2z"/>
<path d="M531 260.1v.2l50-.2zM531 260.3l50-.2v.2z"/>
<path d="M531 160.3h50v-.2zM531 160.1h50l-50 .2z"/>
<path d="M531 260.1v.2l50-.2zM531 260.3l50-.2v.2z"/>
<path d="M531 276.7v.2l50-.2zM531 276.9l50-.2v.2z"/>
<path d="M531 260.1v.2l50-.2zM531 260.3l50-.2v.2z"/>
<path d="M531 260.1v.2l50-.2zM531 260.3l50-.2v.2z"/>
<path d="M531 210.3h50v-.2zM531 210.1h50l-50 .2z"/>
<path d="M531 293.4v.2l50-.2zM531 293.6l50-.2v.2z"/>
<path d="M531 293.4v.2l50-.2zM531 293.6l50-.2v.2z"/>
<path d="M531 315.1h50zM531 315.2l50-.1z"/>
<path d="M531 310.1v.2l50-.2zM531 310.3l50-.2v.2z"/>
<path d="M581 360.2h2.5v-.1zM581 360.1h2.5l-2.5 .1z"/>
<path d="M430.9 7.7l.2 2.5v-2.5zM430.9 7.7l.2 2.5h-.2z"/>
<path d="M25.2 10.4h555.5l.5-.5zM24.8 9.9h556.4l-556 .5zM24.8 9.9l.4 400v-399.5zM24.8 9.9l.4 400-.4 .5zM25.2 409.9l-.4 .5 555.9-.5zM24.8 410.4l555.9-.5 .5 .5zM580.7 10.4v399.5l.5 .5zM580.7 10.4l.5-.5v400.5z"/>
<path d="M380.9 7.7l.2 2.5v-2.5zM380.9 7.7l.2 2.5h-.2z"/>
<path d="M480.9 7.7l.2 2.5v-2.5zM480.9 7.7l.2 2.5h-.2z"/>
<path d="M530.9 7.7l.2 2.5v-2.5zM530.9 7.7l.2 2.5h-.2z"/>
<path d="M22.5 110.3h2.5v-.2zM22.5 110.1h2.5l-2.5 .2z"/>
<path d="M22.5 60.3h2.5v-.2zM22.5 60.1h2.5l-2.5 .2z"/>
<path d="M22.5 210.3h2.5v-.2zM22.5 210.1h2.5l-2.5 .2z"/>
<path d="M22.5 260.3h2.5v-.2zM22.5 260.1h2.5l-2.5 .2z"/>
<path d="M22.5 310.3h2.5v-.2zM22.5 310.1h2.5l-2.5 .2z"/>
<path d="M22.5 360.2h2.5v-.1zM22.5 360.1h2.5l-2.5 .1z"/>
<path d="M22.5 160.3h2.5v-.2zM22.5 160.1h2.5l-2.5 .2z"/>
<path d="M330.9 7.7l.2 2.5v-2.5zM330.9 7.7l.2 2.5h-.2z"/>
<path d="M280.9 7.7l.2 2.5v-2.5zM280.9 7.7l.2 2.5h-.2z"/>
<path d="M230.9 7.7l.2 2.5v-2.5zM230.9 7.7l.2 2.5h-.2z"/>
<path d="M180.9 7.7l.2 2.5v-2.5zM180.9 7.7l.2 2.5h-.2z"/>
<path d="M130.9 7.7l.2 2.5v-2.5zM130.9 7.7l.2 2.5h-.2z"/>
<path d="M80.9 7.7l.2 2.5v-2.5zM80.9 7.7l.2 2.5h-.2z"/>
<path d="M581 110.3h2.5v-.2zM581 110.1h2.5l-2.5 .2z"/>
<path d="M581 60.3h2.5v-.2zM581 60.1h2.5l-2.5 .2z"/>
<path d="M581 210.3h2.5v-.2zM581 210.1h2.5l-2.5 .2z"/>
<path d="M581 260.3h2.5v-.2zM581 260.1h2.5l-2.5 .2z"/>
<path d="M581 310.3h2.5v-.2zM581 310.1h2.5l-2.5 .2z"/>
<path d="M581 360.2h2.5v-.1zM581 360.1h2.5l-2.5 .1z"/>
<path d="M581 160.3h2.5v-.2zM581 160.1h2.5l-2.5 .2z"/>
<path d="M430.9 410.2l.2 2.5v-2.5zM430.9 410.2l.2 2.5h-.2z"/>
<path d="M380.9 410.2l.2 2.5v-2.5zM380.9 410.2l.2 2.5h-.2z"/>
<path d="M480.9 410.2l.2 2.5v-2.5zM480.9 410.2l.2 2.5h-.2z"/>
<path d="M530.9 410.2l.2 2.5v-2.5zM530.9 410.2l.2 2.5h-.2z"/>
<path d="M330.9 410.2l.2 2.5v-2.5zM330.9 410.2l.2 2.5h-.2z"/>
<path d="M280.9 410.2l.2 2.5v-2.5zM280.9 410.2l.2 2.5h-.2z"/>
<path d="M230.9 410.2l.2 2.5v-2.5zM230.9 410.2l.2 2.5h-.2z"/>
<path d="M180.9 410.2l.2 2.5v-2.5zM180.9 410.2l.2 2.5h-.2z"/>
<path d="M130.9 410.2l.2 2.5v-2.5zM130.9 410.2l.2 2.5h-.2z"/>
<path d="M80.9 410.2l.2 2.5v-2.5zM80.9 410.2l.2 2.5h-.2z"/>
<path d="M530.9 410.2v2.5h.2zM530.9 410.2h.2v2.5z"/>
<path d="M540.9 410.2l.2 2.5v-2.5zM540.9 410.2l.2 2.5h-.2z"/>
<path d="M555.9 410.2l.2 2.5v-2.5zM555.9 410.2l.2 2.5h-.2z"/>
<path d="M580.7 410.2l.5 2.5v-2.5zM580.7 410.2l.5 2.5h-.5z"/>
</g>
<text font-size="13.4" fill="#0f0" x="539.9" y="390">A708</text>
<text font-size="5" fill="#0f0" x="533.4" y="188.4">METOD 702.135-69</text>
<g font-size="3.5" fill="#0f0">
<text x="165" y="20.3">SCALA 1:5</text>
<text x="163" y="235.8">SCALA 1:1</text>
</g>
<g font-size="2.5" fill="#0f0">
<text x="50.6" y="9">1</text>
<text x="105.3" y="9">2</text>
<text x="155.3" y="9">3</text>
<text x="205.3" y="9">4</text>
<text x="255.3" y="9">5</text>
<text x="305.3" y="9">6</text>
<text x="355.3" y="9">7</text>
<text x="405.3" y="9">8</text>
<text x="455.3" y="9">9</text>
<text x="504.6" y="9">10</text>
<text x="554.6" y="9">11</text>
<text x="22.2" y="36.1">A</text>
<text x="582.1" y="36.1">A</text>
<text x="22.2" y="86.1">B</text>
<text x="582.1" y="86.1">B</text>
<text x="22.2" y="136.1">C</text>
<text x="582" y="136.1">C</text>
<text x="531.8" y="153.1">POLITECNICO DI MILANO</text>
<text x="531.9" y="159.2">C.L. DESIGN DEGLI INTERNI</text>
<text x="531.9" y="156.1">SCUOLA DEL DESIGN</text>
<text x="532" y="163">PROGETTO:</text>
<text x="22.2" y="186.1">D</text>
<text x="582" y="186.1">D</text>
<text x="532" y="213">CORSO:</text>
<text x="542.3" y="216.4">STRUMENTI E METODI</text>
<text x="546.1" y="219.4">DEL PROGETTO</text>
<text x="532" y="229.6">DOCENTE:</text>
<text x="22.2" y="236.1">E</text>
<text x="544.8" y="236.1">MARCO FERRARA</text>
<text x="582.1" y="236.1">E</text>
<text x="532" y="246.3">STUDENTI:</text>
<text x="541" y="252.7">ELEONORA MIGLIERINA</text>
<text x="532" y="262.9">OGGETTO:</text>
<text x="551.4" y="269.4">ABACO</text>
<text x="532" y="279.6">NOTE:</text>
<text x="22.3" y="286.1">F</text>
<text x="582.2" y="286.1">F</text>
<text x="532" y="296.3">NOME FILE:</text>
<text x="541.9" y="302.5">METOD 702.135-69 dwg</text>
<text x="531.8" y="313.6">VERS</text>
<text x="571.5" y="313.6">DATA</text>
<text x="22.1" y="336.1">G</text>
<text x="582" y="336.1">G</text>
<text x="532" y="358.6">A</text>
<text x="565.6" y="358.6">2017/09/05</text>
<text x="532" y="363.1">TAVOLA NO.:</text>
<text x="566.7" y="363.1">00 DI</text>
<text x="575.3" y="363.1">00</text>
<text x="22.2" y="386.1">H</text>
<text x="582" y="386.1">H</text>
<text x="532" y="405.6">DATA:</text>
<text x="542" y="405.5">2017/09/05</text>
<text x="556.9" y="405.6">SCALA:</text>
<text x="568.6" y="405.5">1:5/1:1</text>
<text x="19.5" y="410.4" transform="rotate(-90 19.5 410.4)">DIRECTORY: C:\USERS\ELE_H_000\DOWNLOADS\METOD_702-135-69.DWG | PLOTTED ON: 05/09/2017 12.36.46 | BY USER: ELEONORA ECHELON MIGLIERINA</text>
<text x="48.8" y="413.6">1</text>
<text x="105.3" y="413.6">2</text>
<text x="155.3" y="413.6">3</text>
<text x="205.3" y="413.6">4</text>
<text x="255.3" y="413.6">5</text>
<text x="305.3" y="413.6">6</text>
<text x="355.3" y="413.6">7</text>
<text x="405.3" y="413.6">8</text>
<text x="455.3" y="413.6">9</text>
<text x="504.6" y="413.6">10</text>
<text x="531.5" y="412.7">0</text>
<text x="531.9" y="408.5">REV:</text>
<text x="541.5" y="412.7">50mm</text>
<text x="542" y="408.6">A</text>
<text x="556.5" y="412.7">125mm</text>
<text x="556.9" y="408.6">FORMATO:</text>
<text x="572.1" y="412.7">250mm</text>
<text x="573.3" y="408.6">A2</text>
</g>
</svg>
